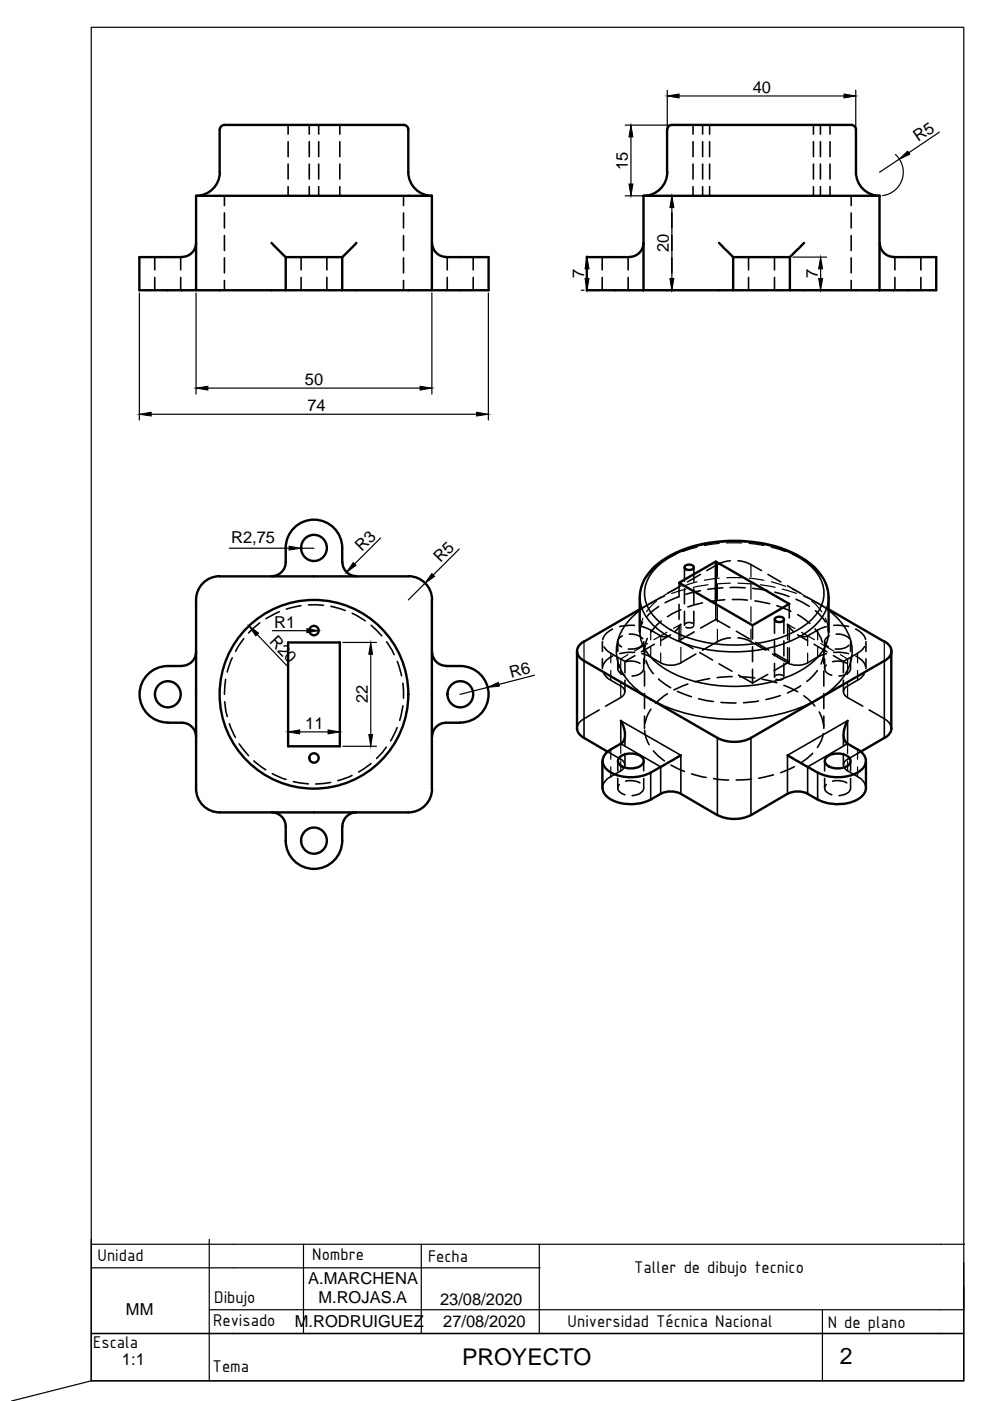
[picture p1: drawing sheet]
<svg xmlns="http://www.w3.org/2000/svg" width="210mm" height="297mm" viewBox="0 0 210 297" stroke-linecap="round" stroke-linejoin="round" font-family="sans-serif">
<!-- layer: MD_Visible -->
<g fill="none" stroke="#000" stroke-width=".51">
<path d="M46.6 27.5v9a5 5 0 0 1-5 5M46.6 27.5a1.24 1.24 0 0 1 1.7-1h37.2a1 1 0 0 1 1.1 1M86.6 27.5v9a5 5 0 0 0 5 5M141.4 27.5v9M141.5 36.5a5 5 0 0 1-5 5M142.5 26.5h37.9a1.01 1.01 0 0 1 1.1 1M142.5 26.5a.99 .99 0 0 0-1 1M181.5 27.5v9a5 5 0 0 0 5 5M41.6 51.5a3 3 0 0 1-3 3h-9.1v7h74.1v-7h-9M57.6 51.5l3 3M60.6 54.5h12M60.6 54.5v7"/>
<path d="M72.6 54.5v7M75.6 51.5l-3 3M91.6 51.5a2.98 2.98 0 0 0 3 3M133.4 54.5h-9v7h12M136.4 51.5a2.98 2.98 0 0 1-2.9 3M136.4 41.5h50.1M136.4 41.5v20M152.4 51.5l3 3M155.4 54.5h12.1M155.4 54.5v7h-19M167.5 54.5v7M170.5 51.5l-3 3"/>
<path d="M186.5 41.5v20M186.5 51.5a3.1 3.1 0 0 0 3 3h9v7h-12M41.6 61.5v-20h50v20M155.4 61.5h31.1M60.6 119.2a2.98 2.98 0 0 1-3 3M60.6 119.2a9 9 0 0 1 1.1-6.6 6 6 0 0 1 6.7-2.1 6 6 0 0 1 4.2 5.7v3M72.6 119.2a2.98 2.98 0 0 0 3 3M151.8 119.1v8.9M41.6 138.2a2.98 2.98 0 0 1-3 3M41.6 127.2v40a5 5 0 0 0 5 5h40M61.1 136.2h11v22h-11zM86.6 122.2h-40a5 5 0 0 0-5 5"/>
<path d="M86.6 122.2a5 5 0 0 1 5 5M91.6 127.2v40M91.6 138.2a2.98 2.98 0 0 0 3 3M122.3 138.1v16.3a2.42 2.42 0 0 0 1.5 2l5 3M123.8 136a2.16 2.16 0 0 0-1.5 2.1 2.16 2.16 0 0 0 1.5 2l28.3 16.3a7.8 7.8 0 0 0 7.1 0l28.3-16.3M135.6 134v-7.4a10 10 0 0 1 5.5-8.2 29.6 29.6 0 0 1 20.2-3.3 21.3 21.3 0 0 1 11.8 5.7 8.8 8.8 0 0 1 2.6 5.8v7.4M135.6 129.2l-11.8 6.8M144 123.6l7.8-4.5 15.5 8.9-7.7 4.6zM145.2 120.1a1.24 1.24 0 0 1 1.9 .2 1.15 1.15 0 0 1-2 0zM164.3 131.1a1.24 1.24 0 0 1 1.9 .2 1.15 1.15 0 0 1-1.9 0zM175.7 129.2l11.8 6.8M187.5 136a2.17 2.17 0 0 1 1.5 2.1 2.17 2.17 0 0 1-1.5 2"/>
<path d="M189 138.1v16.3M35.6 153.2h3a2.98 2.98 0 0 1 3 3M38.6 141.2a9 9 0 0 0-6.6 1.2 6 6 0 0 0-2.1 6.7 6 6 0 0 0 5.7 4.1M94.6 141.2a9 9 0 0 1 6.5 1.2 6 6 0 0 1 2.2 6.7 6 6 0 0 1-5.7 4.1M94.6 153.2h3M94.6 153.2a2.98 2.98 0 0 0-3 3M131.6 157.7l-2.1 1.2a2.53 2.53 0 0 0-1.2 3.9 7.9 7.9 0 0 0 7.3 1.8l2.4-.8M131.6 152.8a4.5 4.5 0 0 1 .4 4.6l-.4 .3M179.7 152.8a4.5 4.5 0 0 0-.4 4.6l2.5 1.5M181.8 158.9a2.53 2.53 0 0 1 1.3 3.9 7.9 7.9 0 0 1-7.3 1.8l-2.4-.8M187.5 156.4l-5 3M189 154.4a2.42 2.42 0 0 1-1.5 2"/>
<path d="M57.6 172.2a2.98 2.98 0 0 1 3 3v3.1M60.6 178.2a6 6 0 0 0 6 6 6 6 0 0 0 6-6M72.6 175.2v3.1M75.6 172.2a2.98 2.98 0 0 0-3 3M91.6 167.2a5 5 0 0 1-5 5M127.7 161.4l.1 5.7a3.5 3.5 0 0 0 2.9 2.9 10.1 10.1 0 0 0 9.4-1.7 4.7 4.7 0 0 1 4.2 0l7.8 4.5M131.4 160.6a3.7 3.7 0 0 1 5 .3 1.65 1.65 0 0 1-1.8 1.9l-.5 .1a3.1 3.1 0 0 1-3-1.2v-.8zM144.4 160.1l-6.4 3.7M152.1 172.8a7.8 7.8 0 0 0 7.1 0M167 160.1l6.4 3.7M167 168.3l-7.8 4.5M167 168.3a4.7 4.7 0 0 1 4.3 0l2.1 1.2"/>
<path d="M175.2 160.6a3.7 3.7 0 0 1 5.1 .3 1.65 1.65 0 0 1-1.8 1.9l-.6 .1a3.1 3.1 0 0 1-2.9-1.2v-.8zM183.6 161.4v5.7a3.5 3.5 0 0 1-2.9 2.9 9.6 9.6 0 0 1-7.3-.5"/>
<circle cx="66.6" cy="116.2" r="2.75"/>
<circle cx="66.6" cy="133.7" r=".99"/>
<circle cx="35.6" cy="147.2" r="2.75"/>
<circle cx="66.6" cy="147.2" r="20"/>
<circle cx="97.6" cy="147.2" r="2.75"/>
<circle cx="66.6" cy="160.7" r=".99"/>
<circle cx="66.6" cy="178.2" r="2.75"/>
</g>
<!-- layer: MD_Oculto -->
<g fill="none" stroke="#000" stroke-width=".34">
<path d="M61.1 26.5v1.9M61.1 30v3.2M61.1 34.8v3.2M61.1 39.6v1.9M65.6 26.5v1.9M65.6 30v3.2M65.6 34.8v3.2M65.6 39.6v1.9M67.6 26.5v1.9M67.6 30v3.2M67.6 34.8v3.2M67.6 39.6v1.9"/>
<path d="M72.1 26.5v1.9M72.1 30v3.2M72.1 34.8v3.2M72.1 39.6v1.9M146.9 26.5v1.9M146.9 30v3.2M146.9 34.8v3.2M146.9 39.6v1.9M149 26.5v1.9M149 30v3.2M149 34.8v3.2M149 39.6v1.9"/>
<path d="M150.5 26.5v1.9M150.5 30v3.2M150.5 34.8v3.2M150.5 39.6v1.9M172.5 26.5v1.9M172.5 30v3.2M172.5 34.8v3.2M172.5 39.6v1.9M173.9 26.5v1.9M173.9 30v3.2M173.9 34.8v3.2M173.9 39.6v1.9"/>
<path d="M176 26.5v1.9M176 30v3.2M176 34.8v3.2M176 39.6v1.9M32.8 54.5v2.7M32.8 58.8v2.7M38.3 54.5v2.7M38.3 58.8v2.7M47.6 41.5v2.1M47.6 45.2v3.1M47.6 49.9v3.2M47.6 54.7v3.2"/>
<path d="M47.6 59.5v2M63.8 54.5v2.7M63.8 58.8v2.7M69.3 54.5v2.7M69.3 58.8v2.7M85.6 41.5v2.1M85.6 45.2v3.1M85.6 49.9v3.2M85.6 54.7v3.2M85.6 59.5v2M94.8 54.5v2.7M94.8 58.8v2.7"/>
<path d="M100.3 54.5v2.7M100.3 58.8v2.7M127.7 54.5v2.7M127.7 58.8v2.7M133.2 54.5v2.7M133.2 58.8v2.7M142.5 41.5v2.1M142.5 45.2v3.1M142.5 49.9v3.2M142.5 54.7v3.2M142.5 59.5v2M158.7 54.5v2.7"/>
<path d="M158.7 58.8v2.7M164.2 54.5v2.7M164.2 58.8v2.7M180.5 41.5v2.1M180.5 45.2v3.1M180.5 49.9v3.2M180.5 54.7v3.2M180.5 59.5v2M189.7 54.5v2.7M189.7 58.8v2.7M195.2 54.5v2.7M195.2 58.8v2.7"/>
<path d="M154.9 118.9a6.3 6.3 0 0 0-2.8 .8l-2.2 1.3M156.5 118.9a6.3 6.3 0 0 1 2.7 .8l2.3 1.3M49.2 139.5l-1 3M51.7 135.4l-1.7 2.7M55.1 132.1l-2.4 2.1M59.2 129.7l-2.8 1.5M63.8 128.4l-3.1 .7M65.4 128.3h3.2M70.1 128.6l3.1 .8M74.7 130l2.7 1.6M78.7 132.6l2.2 2.2M82 136.1l1.6 2.7"/>
<path d="M127.7 136v2.1M127.7 139.7v2.1M128.1 137.1a7 7 0 0 0 3.5 2.6l.9 .5M129.9 133.4h-.1a3.5 3.5 0 0 0-2 2.2M129.9 139.1h-.1a3.6 3.6 0 0 0-2 2.2M131 136v2.1M131 139.7v2.1M132 134.8a1.22 1.22 0 0 0-1 1.1 1.22 1.22 0 0 0 .8 1.2M133.4 134.5a3.4 3.4 0 0 1 2.9 .9M134.5 132.6h-1l-2.1 .3M134.5 138.3h-1l-2.1 .3M134.6 139l-2.1 1.2"/>
<path d="M136.1 132.9a10.6 10.6 0 0 1 4 1.9 2.28 2.28 0 0 0 1.8 0M136.1 138.6a12 12 0 0 1 4.4 2.1 4.8 4.8 0 0 0 3.9-.2l3.1-1.8M136.1 136.8l-.9 .6-2 .2M136.3 131.9l-.5 .9-.2 1.2M136.5 136v2.1M136.5 139.7v2.1M136.7 138.1v2.6M137.2 135.4a6.6 6.6 0 0 0-.5 3.1M138.7 136.6l-2.7 1.6M139.7 128.6l-1.6 1.1-.9 .9M140.2 131.7l-1 .8-1.2 1.5M140.3 126.6l-4.7 2.6"/>
<path d="M142.2 134.6l-2.1 1.2M143.9 126.5l-2.9 1.3M144 132.9v2.9l2.9 1.7M144 123.6v2.9M144 128.1v3.2M144.4 129.3l-2.9 1.5M144.4 132.4l-1.2 1.4M144.4 124.2l-2.8 1.6M145.1 120.3v3M145.1 124.8v3.2M145.1 129.6v3M146.8 132.2a1.39 1.39 0 0 0-1.6 .1"/>
<path d="M147 132.8l-.7 .3-.9-.1M147.1 120.3v3M147.1 124.8v3.2M147.1 129.6v3M147.2 134l-3.2 1.8M148.3 138.3l2.8 1.6M148.5 125.3l-3.1 .7M148.5 121.8l-2.7 1.6M148.9 127.8l-3.1 .9M151.8 131.3l-3.3 1.9M151.8 128v3.3M151.8 131.3l2.9 1.7"/>
<path d="M153.2 124.6l-3.1 .4M153.7 127.2l-3.2 .3M154.8 124.6h3.2M154.9 135.2a6.3 6.3 0 0 0-2.8 .8l-3.2 1.9M155.3 127.1l3.2 .1M156.1 133.8l2.8 1.7M156.5 135.2a6.3 6.3 0 0 1 2.7 .8l3.2 1.9M159.6 132.6v2.9M159.6 137.1v3.2M159.6 124.7l3.1 .5M160.1 127.4l3.1 .6M160.2 136.2l2.8 1.6"/>
<path d="M162.8 121.8l2.8 1.6M164.2 131.3v3M164.2 135.9v3.2M164.3 125.5l3 1M164.4 138.6l2.9 1.7M164.7 128.4l3 1.2M166.2 131.3v3M166.2 135.9v3.2M167 132.4l1.1 1.4M167 124.2l2.7 1.6M167.3 128v3M167.3 132.6v3.2"/>
<path d="M167.3 137.4v2.9M168.8 127.1l2.8 1.5M169.1 130.3l2.6 1.9M169.1 134.6l2.1 1.2M171.1 126.6l4.6 2.6M172.6 136.6l2.7 1.6M172.8 133.3l1.2 1.9 .4 .9M172.9 129.5l1.5 1.5 .6 .9M174.6 137.7a5.6 5.6 0 0 1-.5 3.1M174.7 138.1v2.6M174.8 136v2.1M174.8 139.7v2.1"/>
<path d="M175.2 132.9a10.6 10.6 0 0 0-4 1.9 2.28 2.28 0 0 1-1.8 0M175.2 138.6a12 12 0 0 0-4.4 2.1 4.8 4.8 0 0 1-3.8-.2l-3.2-1.8M175.6 133.3l.1 .7M175.8 134.8a1.22 1.22 0 0 0-.9 1.1 1.22 1.22 0 0 0 .7 1.2M176.7 139l2.1 1.2M176.8 132.6h1l2.1 .2M176.8 138.3h1l2.1 .3M177.3 134.5a3.4 3.4 0 0 1 2.8 .9M180 136.8l-1 .6-1.9 .2M180.3 136v2.1M180.3 139.7v2.1M181.4 133.4h.1a3.6 3.6 0 0 1 2 2.2"/>
<path d="M181.4 139.1h.1a3.5 3.5 0 0 1 2 2.2M183.3 137.1a7.2 7.2 0 0 1-3.6 2.6l-.9 .5M183.6 136v2.1M183.6 139.7v2.1M47.6 148.8l.6 3.1M47.8 144l-.2 3.2M48.6 153.4l1.3 2.9M50.7 157.7l2 2.5M81.9 158.4l-2.1 2.4M84.2 154.2l-1.4 2.9M84.2 140.2l.9 3.1M85.4 144.9l.2 3.1"/>
<path d="M85.4 149.6l-.6 3.1M127 150.5l-3.2 1.9a2.55 2.55 0 0 0-1.5 2M128 142.9l.4 .4a14.1 14.1 0 0 0 3.6 2.4 1.29 1.29 0 0 1-.4 2.2l-3.2 1.8M128.8 159.4l2.8 1.6a1.31 1.31 0 0 1 .9 1.2 1.31 1.31 0 0 1-.9 1.2l-2.1 1.3a3.1 3.1 0 0 0-1.8 2.4M131.3 141a1.17 1.17 0 0 0-.3 1.2 1.17 1.17 0 0 0 1 .8l.5 .2M132.5 140.2v2.4M132.5 144.2v2.5M132.5 155.8v2.4M132.5 159.8v2.4M132.7 140.3l1.6-.1 1.4 .4M136.5 141.8a2.37 2.37 0 0 1-2.5 1.5M136.7 142.3v3.1"/>
<path d="M136.7 147.1v3.1M136.7 151.8v2.6M136.7 154.8a6.4 6.4 0 0 0 .9 3.1M137 140.1a7 7 0 0 0 1.5 2.7M138 150.4l-.5 .8-.7 2.1M138.5 159.2l.9 1 1.5 1.1M139.6 144l2.6 1.8M141.5 147.1l-.8 .5-1.7 1.5M143.6 146.6l3 1.1M145.8 145l-2.9 1.3M148.1 148.2l3.2 .5M150.5 143.9l-3.1 .7"/>
<path d="M152.4 140.7l2.8 1.6M152.9 148.9l3.1 .1M155.2 143.5l-3.1 .2M156.6 143.1l3 1.7M156.8 143.5l3.2 .2M159.6 141.9v2.9M160.8 148.6l-3.2 .4M161.6 144l3.1 .8M162.8 143l-3.2 1.8M164.2 140.7v2.9M165.4 147.5l-3 .8M165.9 143.2l-.8-.2-.8 .3"/>
<path d="M166.1 143.9a1.45 1.45 0 0 1-1.6 .1M166.2 145.3l2.9 1.4M166.2 140.7v2.9M167.3 140.3l-3.2 1.9M169.8 145.4l-2.8 1.5M170.4 147.5l2.4 2.2M172.3 159.7l-2.5 2M173.3 142.2l-.8 1-1.4 1.3M173.7 150.9a7.4 7.4 0 0 1 1 3.1M174.5 155.6a6.4 6.4 0 0 1-1.2 2.9M174.7 142.3v3.1M174.7 147.1v3.1"/>
<path d="M174.7 151.8v2.6M175.2 141a1.21 1.21 0 0 0 .7 2l.5 .2M176.5 140.3l1.7-.1 1.3 .4M178.8 140.2v2.4M178.8 144.2v2.5M178.8 155.8v2.4M178.8 159.8v2.4M180.3 141.8a2.37 2.37 0 0 1-2.4 1.5M182.5 159.4l-2.8 1.6a1.31 1.31 0 0 0-.9 1.2 1.31 1.31 0 0 0 .9 1.2l2.1 1.3a3.1 3.1 0 0 1 1.8 2.4M183.3 142.9l-.3 .4a14.1 14.1 0 0 1-3.6 2.4 1.29 1.29 0 0 0 .3 2.2l3.2 1.8M184.3 150.5l3.2 1.9a2.55 2.55 0 0 1 1.5 2M53.8 161.3l2.5 1.9"/>
<path d="M57.7 164l3 1.3M62.2 165.7l3.2 .5M70.1 165.9l-3.2 .3M74.6 164.4l-3 1.1M78.7 161.9l-2.7 1.8M131 161.4v2M131 165v2.1M131.3 166.3a1.17 1.17 0 0 0-.3 1.2 1.17 1.17 0 0 0 1 .8l.5 .2M132.7 165.6h1.6l1.4 .4M136.5 167.2a2.33 2.33 0 0 1-2.5 1.5M136.5 161.4v2M136.5 165v2.1"/>
<path d="M142.2 162.2l2.9 1.4M146.6 164.1l3.1 .7M151.3 165.1l3.2 .3M159.3 165.2l-3.2 .2M164 164.3l-3.1 .7M168.4 162.5l-2.9 1.3M174.8 161.4v2M174.8 165v2.1M175.2 166.3a1.2 1.2 0 0 0 .7 2l.5 .2M176.5 165.6h1.7l1.3 .4M180.3 167.2a2.33 2.33 0 0 1-2.4 1.5M180.3 161.4v2"/>
<path d="M180.3 165v2.1"/>
</g>
<!-- layer: MD_Oculta fina -->
<g fill="none" stroke="#000" stroke-width=".25">
<path d="M143.3 117.5l-2.8 1.6M147.8 116l-3.1 1M152.1 119.7v2.6M152.5 115.2l-3.1 .5M154.1 115.1h3.1M158.8 115.2l3.2 .5M159.2 119.7v2.6M163.5 116l3 1M168 117.5l2.8 1.6M123.8 136v4.1M129.5 138.5v2M133.1 138.8l-1.5 .9v3.3"/>
<path d="M136.3 131.1l-.6 1.9-.1 1M136.3 123.7l-.6 1.9-.1 1M137.3 136.4l-2.8 1.6M138 133.6v2.1M138 137.2v2.1M139.2 127.4l-.7 .6-1.4 1.7M139.2 120l-1.6 1.6-.5 .8M140.1 134.8v2.1M140.1 138.5v2M140.9 126.4a26.3 26.3 0 0 0-5.3 3M141.4 134.1l-2.8 1.5M142.8 133.3l1.6-.9v3.3"/>
<path d="M143.3 124.9l-2.8 1.5M144.4 137.2v3.3M145.5 124.9l-3.1 .9M147.8 123.3l-3 1M150.1 124l-3.1 .5M152.1 123.9v3.2M152.1 128.6v3.3M152.1 133.4v2.6M152.5 122.6l-3.1 .4M154.1 122.5h3.2M154.9 123.6l-3.2 .2M156.5 123.6l3.1 .2"/>
<path d="M158.8 122.6l3.2 .4M159.2 123.9v3.2M159.2 128.6v3.3M159.2 133.4v2.6M161.2 124l3.1 .5M163.5 123.3l3.1 1M165.9 124.9l3 .9M167 137.2v3.3M168 124.9l2.8 1.5M168.5 133.3l-1.5-.9v3.3M169.9 134.1l2.8 1.5M170.4 126.4a26.3 26.3 0 0 1 5.3 3"/>
<path d="M171.2 134.8v2.1M171.2 138.5v2M172.1 127.4l.7 .6 1.4 1.7M172.1 120l1.6 1.6 .5 .8M173.4 133.6v2.1M173.4 137.2v2.1M174 136.4l2.8 1.6M175 131.1l.6 1.9 .1 1M175 123.7l.6 1.9 .1 1M178.2 138.8l1.5 .9v3.3M181.8 138.5v2M187.5 136v4.1"/>
<path d="M129.5 142.1v2.1M129.5 158.9v2.1M131.6 144.6v3.3M131.6 157.7v2.1M179.7 144.6v3.3M179.7 157.7v2.1M181.8 142.1v2.1M181.8 158.9v2.1M129.5 162.6v2.1M131.6 161.4v2M179.7 161.4v2M181.8 162.6v2.1"/>
</g>
<!-- layer: MD_Visible fina -->
<path d="M139.6 119.9a24.9 24.9 0 0 1 16.9-5.1 24.3 24.3 0 0 1 15.2 5.1 7.3 7.3 0 0 1 1.8 9.7 17.2 17.2 0 0 1-10.3 6.3 30.2 30.2 0 0 1-21-2.4 10.1 10.1 0 0 1-5.5-7.2 7.8 7.8 0 0 1 2.9-6.4zM135.7 133.9a9.1 9.1 0 0 0 4.5 7.4 28.9 28.9 0 0 0 19.5 4 22.9 22.9 0 0 0 13.6-5.8 8.2 8.2 0 0 0 2.4-5.6M135.7 126.6a9.1 9.1 0 0 0 4.5 7.4 28.9 28.9 0 0 0 19.5 4 22.9 22.9 0 0 0 13.6-5.9 8.2 8.2 0 0 0 2.4-5.5M135.7 129.4a10.7 10.7 0 0 0-5 9.7 11.9 11.9 0 0 0 5.7 8.2 34.7 34.7 0 0 0 20.3 5.2 34.1 34.1 0 0 0 18.2-5.2 11.5 11.5 0 0 0 5.8-9.5 11.1 11.1 0 0 0-5-8.4M123.8 140.1v16.3M152.1 156.4v16.4M159.2 156.4v16.4M187.5 140.1v16.3M138 163.8v5.7M140.1 168.3v-5.7l-8.5-4.9v-4.9l12.8 7.3v8.2M167 168.3v-8.2l12.7-7.3v4.9l-8.5 4.9v5.7M173.4 163.8v5.7" fill="none" stroke="#000" stroke-width=".34"/>
<!-- layer: 0 -->
<path d="M19.3 262.7v30.1l-16.8 4.2M19.5 263.8h180M19.5 268.8h95M44.4 262.7v30.1M44.4 277.7h154.9M64.3 263.8v18.9M89.3 263.8v18.9M114.3 263.8v18.9M19.3 282.8h180M19.3 282.7h180" fill="none" stroke="#000" stroke-width=".25"/>
<!-- layer: Cotas -->
<path d="M19.3 5.8h185v287h-185z" fill="none" stroke="#000" stroke-width=".25"/>
<!-- layer: CajetinLine -->
<path d="M174.4 277.8v15M199.5 263.8h5M204.3 272.8v20h-185M204.3 267.7v10h-5M199.3 282.8h5M199.3 282.7h5" fill="none" stroke="#000" stroke-width=".25"/>
<!-- layer: CajetinAtributos -->
<g fill="none" stroke="#000" stroke-width=".25">
<path d="M141.5 19.1v12.3M181.4 19.1v12.3M132.5 26.5h28.3M133.8 29v10M144 20.3h34.9M189.9 32.8a5 5 0 0 1 1.4 5.2 5 5 0 0 1-4.2 3.5M190.6 33.8l-4.1 2.7M199.2 28l-6.5 4.4M124.5 57v2M125.1 54.5h.6M132.5 41.5h28.3M142.5 44v15"/>
<path d="M168.1 54.5h7.2M174 57v2M29.5 62.1v27M41.6 62.1v21.5M91.6 62.1v21.5M103.5 62.1v27M123.2 61.5h.6M137.1 61.5h6.6M168.1 61.5h7.2M32 87.8h69M44.1 82.3h45M48.6 116.2h12.7"/>
<path d="M63.8 116.2h2.7M80.7 114.1l-5.5 5.5M97.4 116.4l-5.5 5.5M54.5 134.5l6.7 7M57.7 133.7h7.4M72.7 136.2h7.1M78.6 138.7v17M90.1 123.7l-3.5 3.5M61 154v3.6M63.5 155.2h6.1M72.1 154v3.6M72.7 158.2h7.1"/>
<path d="M103.4 145.7l-5.9 1.5M113.3 143.2l-7.5 1.9"/>
</g>
<g fill="#000" stroke="#000" stroke-width=".21">
<path d="M141.5 20.3l2.5-.4v.9zM178.9 19.9l2.5 .4-2.5 .5zM133.3 39h.9l-.4 2.5zM133.8 26.5l.4 2.5h-.9zM190.6 33.8l1.8-1.8 .5 .7zM124.5 54.5l.4 2.5h-.9zM124 59h.9l-.4 2.5zM142 59h.9l-.4 2.5zM142.5 41.5l.4 2.5h-.9zM174 54.5l.4 2.5h-.8zM173.6 59h.8l-.4 2.5zM29.5 87.8l2.5-.4v.8z"/>
<path d="M41.6 82.3l2.5-.4v.8zM89.1 81.9l2.5 .4-2.5 .4zM101 87.4l2.5 .4-2.5 .4zM61.3 115.8l2.5 .4-2.5 .4zM74.9 119.3l.6 .6-2.1 1.5zM52.8 132.7l2 1.5-.6 .6zM65.1 133.3l2.5 .4-2.5 .4zM78.6 136.2l.4 2.5h-.8zM91.6 121.6l.6 .6-2.1 1.5zM61 155.2l2.5-.4v.8zM69.6 154.8l2.5 .4-2.5 .4zM78.2 155.7h.8l-.4 2.5z"/>
<path d="M103.4 145.7l2.3-1 .2 .8z"/>
</g>
<g font-size="4.9">
<text x="98" y="289.4">PROYECTO</text>
<text x="178.1" y="289.1">2</text>
</g>
<g font-size="3.9">
<text x="20.7" y="267.4">Unidad</text>
<text x="66.2" y="267.2">Nombre</text>
<text x="90.8" y="267.5">Fecha</text>
<text x="134.5" y="270">Taller de dibujo tecnico</text>
<text x="45.2" y="281.2">Revisado</text>
<text x="45.4" y="276.2">Dibujo</text>
<text x="120.4" y="281.4">Universidad Técnica Nacional</text>
<text x="175.5" y="281.5">N de plano</text>
<text x="19.8" y="285.8">Escala</text>
<text x="45.1" y="290.9">Tema</text>
</g>
<g font-size="3.5">
<text x="159.6" y="19.7">40</text>
<text x="194.7" y="30.2" transform="rotate(-34 194.7 30.2)">R5</text>
<text x="133.1" y="36.1" transform="rotate(-90 133.1 36.1)">15</text>
<text x="141.8" y="53.5" transform="rotate(-90 141.8 53.5)">20</text>
<text x="123.8" y="59" transform="rotate(-90 123.8 59)">7</text>
<text x="173.4" y="59" transform="rotate(-90 173.4 59)">7</text>
<text x="64.6" y="81.6">50</text>
<text x="65.2" y="87.2">74</text>
<text x="49" y="115.1">R2,75</text>
<text x="76.8" y="117.1" transform="rotate(-45 76.8 117.1)">R3</text>
<text x="93.4" y="119.4" transform="rotate(-45 93.4 119.4)">R5</text>
<text x="57" y="136.1" transform="rotate(47 57 136.1)">R20</text>
<text x="58.1" y="133.1">R1</text>
<text x="108.4" y="143.7" transform="rotate(-15 108.4 143.7)">R6</text>
<text x="78" y="149.1" transform="rotate(-90 78 149.1)">22</text>
<text x="64.7" y="154.5">11</text>
<text x="65.4" y="272.1">A.MARCHENA</text>
<text x="26.7" y="278.7">MM</text>
<text x="62.5" y="281.3">M.RODRUIGUEZ</text>
<text x="67.5" y="276.2">M.ROJAS.A</text>
<text x="93.3" y="276.6">23/08/2020</text>
<text x="94" y="281.4">27/08/2020</text>
<text x="25.9" y="289.4">1:1</text>
</g>
</svg>
